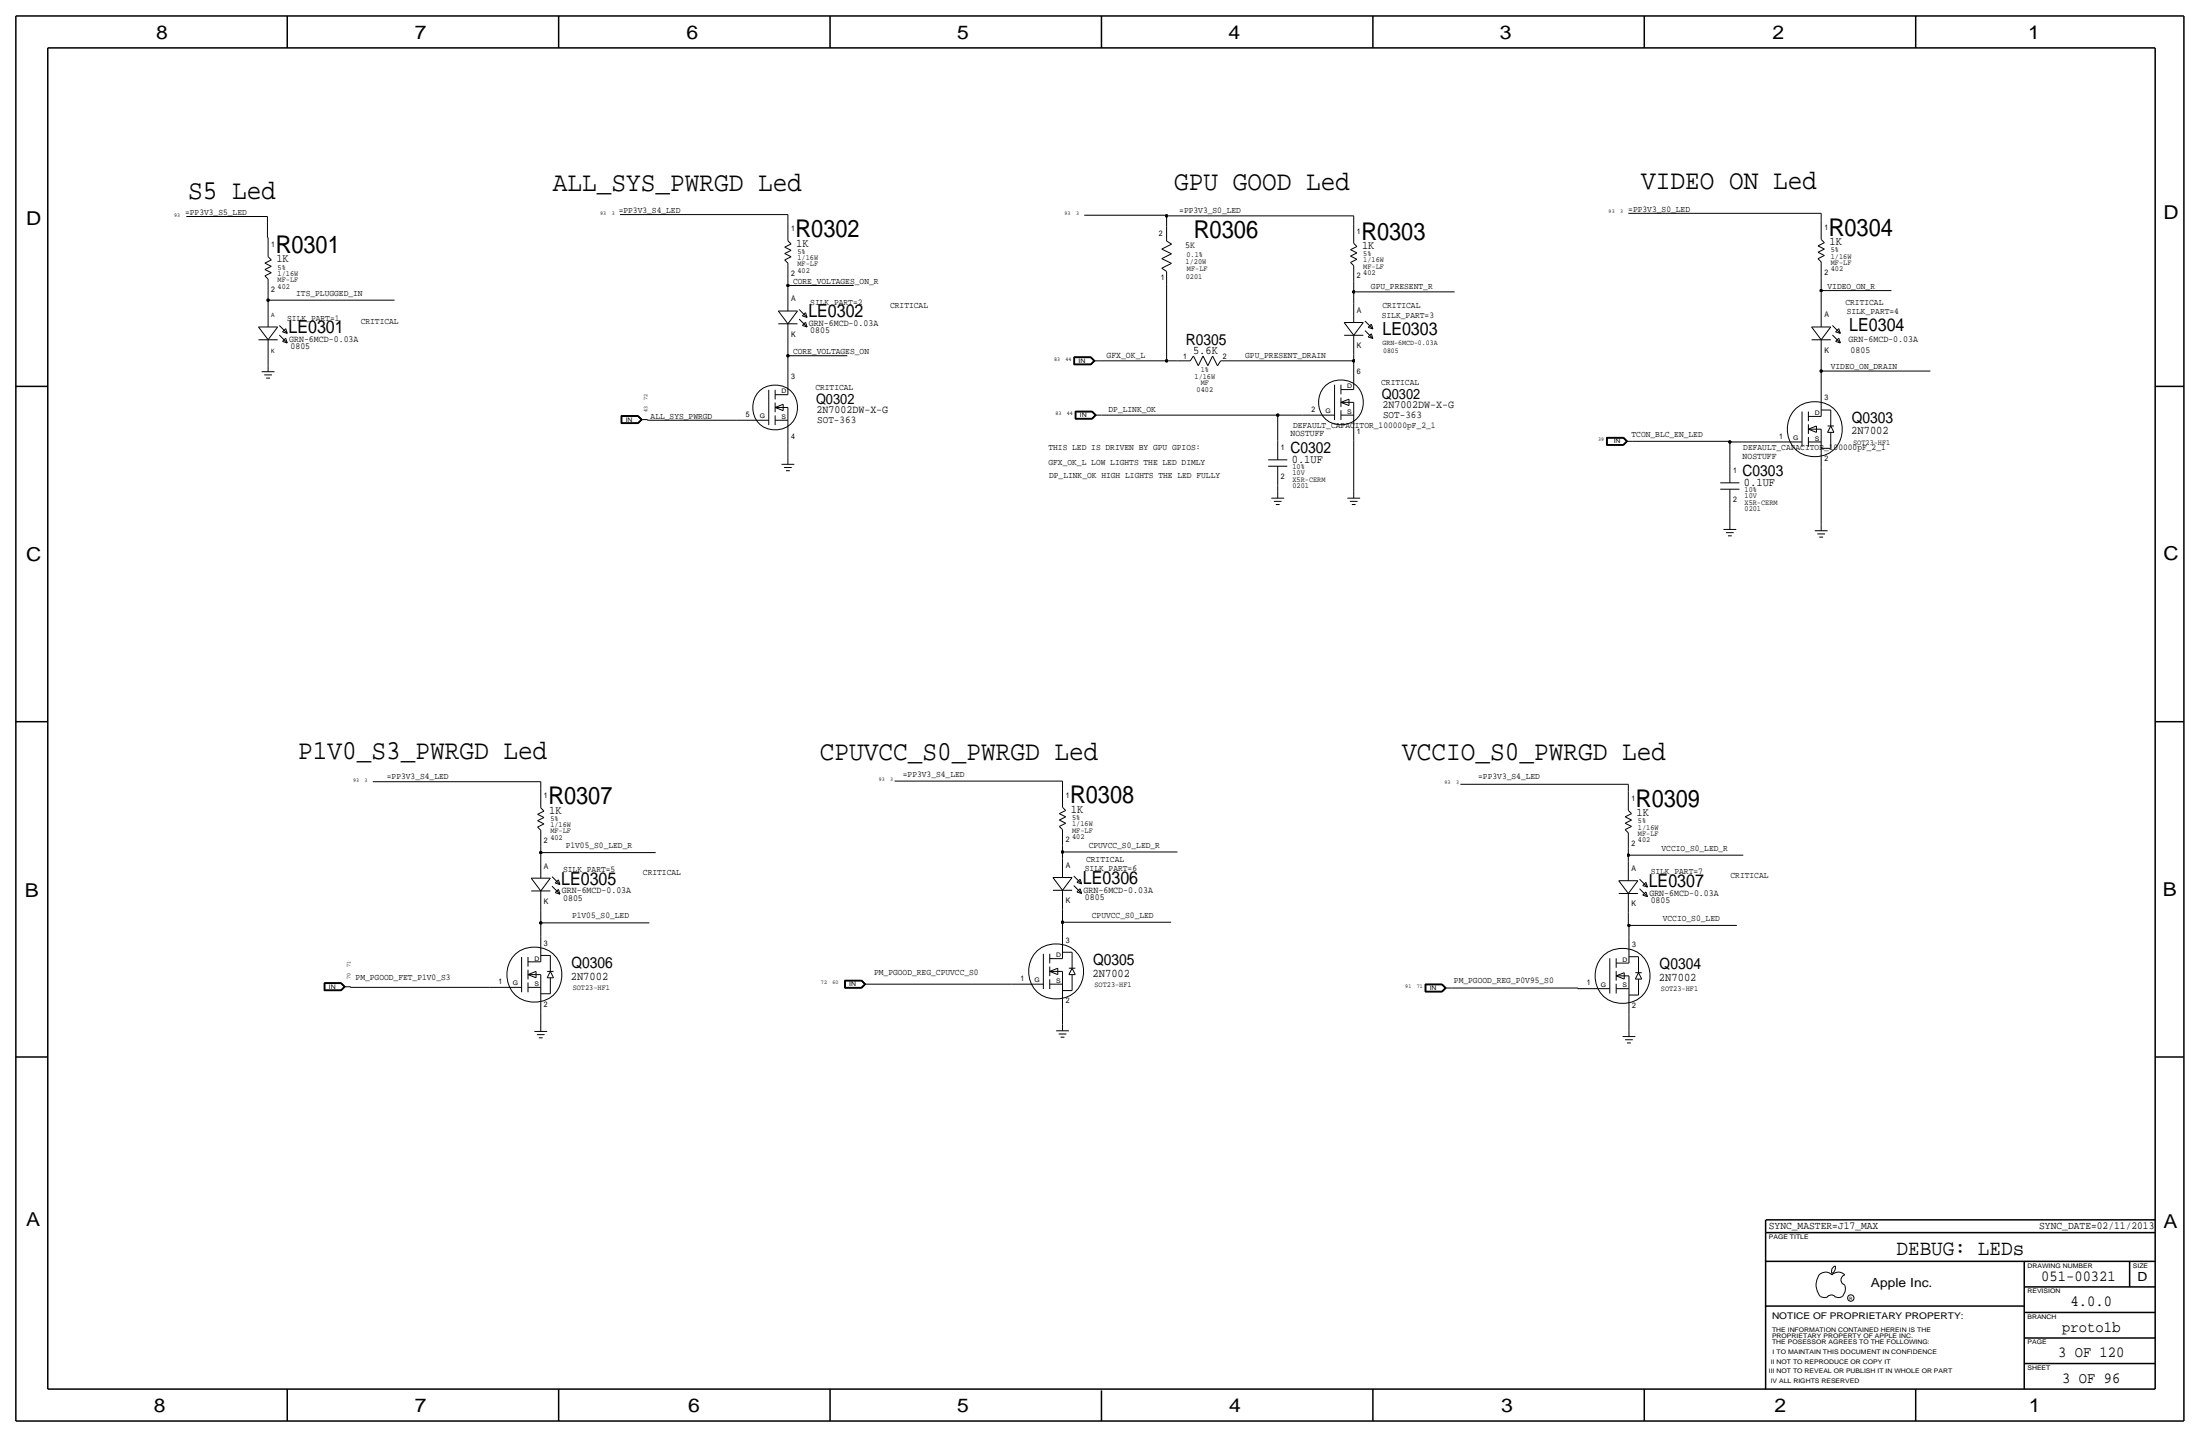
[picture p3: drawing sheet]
<svg xmlns="http://www.w3.org/2000/svg" width="875mm" height="572mm" viewBox="0 0 875 572" stroke-linecap="round" stroke-linejoin="round" font-family="sans-serif">
<g fill="none" stroke="#000" stroke-width=".4">
<path d="M74.1 86.1h32.3zM106.4 94.5h.2zM106.4 86.1v8.4zM106.6 94.5v7.6zM246.6 85.3h66.8zM312.1 98.3l2.6-1.3zM312.1 98.3l2.6 1.3zM313.4 95.8l1.3 1.2zM313.4 85.3v2.8zM313.4 88.1v7.7zM431.2 85.6h32.8zM462.1 99.1l3.8 1.8z"/>
<path d="M462.1 99.1l3.8-2zM464 85.9h74.4zM464 85.6v.3zM464 85.9v4.3zM464 90.2v5.7zM464 95.9l2 1.2zM537.2 99.3l2.5-1.3zM537.2 99.3l2.5 1.3zM538.4 96.8l1.3 1.2zM538.4 85.9v3.3zM538.4 89.2v7.6zM647.6 84.8h76.8z"/>
<path d="M723.1 97.8l2.5-1.3zM723.1 97.8l2.5 1.3zM724.4 84.8v2.8zM724.4 87.6v7.7zM724.4 95.2l1.2 1.3zM105.4 104.6l2.5-1.2zM105.4 109.7l2.5-1.2zM105.4 107.2l2.5-1.3zM105.4 109.7l1.2 1.3zM105.4 107.2l2.5 1.3zM105.4 104.6l2.5 1.3zM106.6 102.1l1.3 1.3z"/>
<path d="M106.6 119.4h50.3zM106.6 117.3v2.1zM106.6 119.4v3zM106.6 111v6.3zM312.1 103.4l2.6-1.3zM312.1 100.8l2.6-1.2zM312.1 103.4l1.3 1.2zM312.1 100.8l2.6 1.3zM313.4 113.5v2.6zM313.4 113.5h26.1zM313.4 111v2.5zM313.4 116.1v7.6z"/>
<path d="M313.4 104.6v6.4zM462.1 102.9l3.8 1.8zM462.1 106.7l3.8-2zM462.1 102.9l3.8-2zM462.1 106.7l1.9 1.3zM464 113v30.5zM464 108v5zM537.2 104.4l2.5-1.3zM537.2 101.9l2.5-1.3zM537.2 104.4l1.2 1.3zM537.2 101.9l2.5 1.2zM538.4 116.1v4.6z"/>
<path d="M538.4 112v4.1zM538.4 105.7v6.3zM538.4 116.1h40.2zM723.1 102.9l2.5-1.3zM723.1 100.3l2.5-1.2zM723.1 102.9l1.3 1.2zM723.1 100.3l2.5 1.3zM724.4 115.6v6.8zM724.4 110.5v5.1zM724.4 104.1v6.4zM724.4 115.6h27.9zM102.8 130l3.8 5.1z"/>
<path d="M102.8 130h7.6zM102.8 135.1h7.6zM106.6 122.4v7.6zM106.6 135.1v7.6zM110.4 130l-3.8 5.1zM111.1 129.4l3.1 3.2zM111.1 133.2l3.1 3.2zM112.4 132l1.8 .6zM112.4 135.8l1.8 .6zM113.6 130.7l.6 1.9zM113.6 130.7l-1.2 1.3zM113.6 134.5l.6 1.9z"/>
<path d="M113.6 134.5l-1.2 1.3zM309.6 123.7l3.8 5.1zM309.6 123.7h7.6zM309.6 128.8h7.6zM313.4 136.4v5.1zM313.4 128.8v7.6zM317.2 123.7l-3.8 5.1zM317.9 123.1l3.1 3.1zM317.9 126.9l3.1 3.1zM319.1 125.6l1.9 .6zM319.1 129.4l1.9 .6zM320.4 124.4l.6 1.8z"/>
<path d="M320.4 124.4l-1.3 1.2zM320.4 128.2l.6 1.8zM320.4 128.2l-1.3 1.2zM534.6 128.3l3.8 5zM534.6 128.3h7.6zM534.6 133.4h7.6zM538.4 120.7v7.6zM538.4 133.3v7.7zM542.2 128.3l-3.8 5zM542.9 127.7l3.1 3.1zM542.9 131.5l3.1 3.1zM544.2 130.2l1.8 .6z"/>
<path d="M544.2 134l1.8 .6zM545.4 128.9l.6 1.9zM545.4 128.9l-1.2 1.3zM545.4 132.7l.6 1.9zM545.4 132.7l-1.2 1.3zM720.5 130l3.9 5.1zM720.5 130h7.7zM720.5 135.1h7.7zM724.4 122.4v7.6zM724.4 135.1v7.6zM728.2 130l-3.8 5.1zM728.8 129.4l3.2 3.2z"/>
<path d="M728.8 133.2l3.2 3.2zM730.1 135.8l1.3-1.3zM730.1 132l1.9 .6zM730.1 135.8l1.9 .6zM731.4 130.7l.6 1.9zM731.4 130.7l-1.3 1.3zM731.4 134.5l.6 1.9zM104.1 147.8h5.1zM105.1 149.1h3.1zM105.9 150.4h1.5zM106.6 142.7v2.6zM106.6 145.3v2.5z"/>
<path d="M305.8 155v14.1zM308.3 155v3.9zM308.3 157h5.1zM313.4 141.5v5.3zM313.4 146.8v10.2zM313.4 141.5h23.6zM427.1 141.9v3.2zM427.1 145.1h6.8zM427.1 141.9h6.8zM427.2 142v3zM427.2 145h6.7zM427.2 142h6.7z"/>
<path d="M427.3 142.1v2.8zM427.3 144.9h6.5zM427.3 142.1h6.5zM427.4 142.2h6.4zM427.4 142.2v2.6zM427.4 144.8h6.4zM433.8 142.2l1.3 1.3zM433.8 144.8l1.3-1.3zM433.8 142.1l1.4 1.4zM433.8 144.9l1.4-1.4zM433.9 142l1.5 1.5zM433.9 145l1.5-1.5z"/>
<path d="M433.9 141.9l1.6 1.6zM433.9 145.1l1.6-1.6zM435.1 143.5h2.5zM437.6 143.5h26.4zM464 143.5h4.3zM468.3 143.5h5.1zM474.7 141.6l1.9 3.8zM474.7 141.6l-1.3 1.9zM478.5 141.6l-1.9 3.8zM478.5 141.6l1.9 3.8zM482.3 141.6l-1.9 3.8zM482.3 141.6l1.9 3.8z"/>
<path d="M485.5 143.5h5.7zM485.5 143.5l-1.3 2zM491.2 143.5h47.2zM530.8 153v14zM533.3 158.1v3.8zM533.3 153v3.8zM533.3 154.9h5.1zM536.5 158.8v2.5zM538.4 141v2.5zM538.4 143.5v1.3zM538.4 144.8v10.1zM724.4 147.6h43.4z"/>
<path d="M724.4 142.7v4.9zM724.4 147.6v7.8zM724.4 155.4v10.2zM247 165.3v3.2zM247 168.5h6.8zM247 165.3h6.8zM247.1 165.4v3zM247.1 168.4h6.7zM247.1 165.4h6.7zM247.2 165.5v2.7zM247.2 168.2h6.5zM247.2 165.5h6.5z"/>
<path d="M247.3 165.6h6.4zM247.3 165.6v2.5zM247.3 168.1h6.4zM253.7 168.1l1.3-1.2zM253.7 165.6l1.3 1.3zM253.7 168.2l1.4-1.3zM253.7 165.5l1.4 1.4zM253.8 165.4l1.5 1.5zM253.8 168.4l1.5-1.5zM253.8 165.3l1.6 1.6zM253.8 168.5l1.6-1.6zM255 166.9h2.5z"/>
<path d="M257.5 167.1h35.6zM257.5 166.9v.2zM293.1 167.1h12.7zM308.3 167.1h5.1zM308.3 162.1l3.2 1.2zM308.3 162.1l3.2-1.3zM308.3 160.1v3.8zM308.3 165.2v3.9zM308.3 162.1h5.1zM311.5 160.8v2.5zM313.4 177.3v4.8zM313.4 162.1v15.2z"/>
<path d="M427.6 163.5v3.2zM427.6 166.7h6.8zM427.6 163.5h6.8zM427.7 163.6v3zM427.7 166.6h6.7zM427.7 163.6h6.7zM427.8 163.7v2.8zM427.8 166.5h6.5zM427.8 163.7h6.5zM427.9 163.8h6.4zM427.9 163.8v2.6zM427.9 166.4h6.4z"/>
<path d="M434.3 163.8l1.3 1.3zM434.3 166.4l1.3-1.3zM434.3 166.5l1.4-1.4zM434.3 163.7l1.4 1.4zM434.4 166.6l1.5-1.5zM434.4 163.6l1.5 1.5zM434.4 163.5l1.6 1.6zM434.4 166.7l1.6-1.6zM435.6 165.1h2.5zM438.1 165.1h70.1zM508.2 165.1h9.9zM508.2 165.1v10.2z"/>
<path d="M508.2 175.3v7.6zM518.1 165.1h12.7zM533.3 165.1h5.1zM533.3 160l3.2 1.3zM533.3 160l3.2-1.3zM533.3 163.2v3.8zM533.3 160h5.1zM538.4 175.3v20.3zM538.4 160v15.3zM639 173.9h6.8zM639 173.9v3.2zM639 177.1h6.8z"/>
<path d="M639.1 174v3zM639.1 177h6.6zM639.1 174h6.6zM639.2 174.1v2.8zM639.2 176.9h6.5zM639.2 174.1h6.5zM639.3 174.2h6.3zM639.3 174.2v2.6zM639.3 176.8h6.3zM645.6 176.8l1.3-1.3zM645.6 174.2l1.3 1.3zM645.7 176.9l1.3-1.4z"/>
<path d="M645.7 174.1l1.3 1.4zM645.7 177l1.5-1.5zM645.7 174l1.5 1.5zM645.8 173.9l1.5 1.6zM646.9 175.5h2.5zM647.3 175.5l-1.5 1.6zM649.4 175.5h38.6zM688 175.8h16zM688 175.8v8.6zM688 175.5v.3zM704 175.8h12.7zM716.7 163.7v14z"/>
<path d="M719.3 165.6h5.1zM719.3 170.7h5.1zM719.3 175.8h5.1zM719.3 168.8v3.8zM719.3 163.7v3.8zM719.3 170.7l3.2 1.3zM719.3 170.7l3.2-1.3zM719.3 173.8v3.9zM722.5 169.4v2.6zM724.4 170.7v15.2zM724.4 163.1h3.8zM724.4 178.3h3.8z"/>
<path d="M726.9 172h2.5zM726.9 169.4h2.5zM728.2 163.1v6.3zM728.2 169.4l-1.3 2.6zM728.2 172v6.3zM728.2 169.4l1.2 2.6zM310.8 184.7h5.1zM311.9 185.9h3zM312.6 187.2h1.5zM313.4 182.1v2.6zM504.4 185.4h7.6zM504.4 182.9h7.6z"/>
<path d="M505.7 198.1h5zM506.7 199.4h3zM508.2 193v2.6zM508.2 195.6v2.5zM508.2 185.4v7.6zM535.9 198.1h5.1zM536.9 199.4h3.1zM538.4 195.6v2.5zM684.2 194.6h7.6zM684.2 192h7.6zM688 184.4v7.6zM688 194.6v7.6z"/>
<path d="M724.4 185.9v22.6zM507.4 200.7h1.6zM537.7 200.7h1.5zM685.5 210.6h5.1zM686.5 211.8h3.1zM687.3 213.1h1.5zM688 202.2v5.8zM688 208v2.6zM721.8 211.1h5.1zM722.8 212.3h3.1zM723.6 213.6h1.5zM724.4 208.5v2.6z"/>
<path d="M148.3 310.9h66.8zM215.1 310.9v2.8zM215.1 313.7v7.6zM355.8 310.6h66.8zM422.6 310.6v2.8zM422.6 313.4v7.7zM580.8 311.9h66.8zM647.6 311.9v2.8zM647.6 314.7v7.6zM213.8 328.9l1.3 1.3zM213.8 326.4l2.6 1.3zM213.8 323.9l2.6 1.2z"/>
<path d="M213.8 323.9l2.6-1.3zM213.8 328.9l2.6-1.2zM213.8 326.4l2.6-1.3zM215.1 339.1h45.7zM215.1 336.6v2.5zM215.1 339.1v2.5zM215.1 330.2v6.4zM215.1 321.3l1.3 1.3zM421.3 323.6l2.6-1.3zM421.3 328.7l2.6-1.3zM421.3 326.1l2.6-1.2zM421.3 328.7l1.3 1.2z"/>
<path d="M421.3 326.1l2.6 1.3zM421.3 323.6l2.6 1.3zM422.6 321.1l1.3 1.2zM422.6 338.8v2.6zM422.6 338.8h45.7zM422.6 336.3v2.5zM422.6 329.9v6.4zM646.4 329.9l1.2 1.3zM646.4 327.4l2.5 1.3zM646.4 324.9l2.5 1.2zM646.4 324.9l2.5-1.3zM646.4 329.9l2.5-1.2z"/>
<path d="M646.4 327.4l2.5-1.3zM647.6 337.6v2.5zM647.6 331.2v6.4zM647.6 322.3l1.3 1.3zM211.3 349.2l3.8 5.1zM211.3 349.2h7.6zM211.3 354.3h7.6zM215.1 341.6v7.7zM215.1 354.3v7.7zM218.9 349.2l-3.8 5.1zM219.6 348.6l3.1 3.2zM219.6 352.5l3.1 3.1z"/>
<path d="M220.8 351.2l1.9 .6zM220.8 355l1.9 .6zM222.1 349.9l.6 1.9zM222.1 349.9l-1.3 1.3zM222.1 353.7l.6 1.9zM222.1 353.7l-1.3 1.3zM418.8 349l3.8 5.1zM418.8 349h7.6zM418.8 354.1h7.6zM422.6 341.4v7.6zM422.6 354.1v7.6zM426.4 349l-3.8 5.1z"/>
<path d="M427.1 348.4l3.1 3.1zM427.1 352.2l3.1 3.1zM428.3 350.9l1.9 .6zM428.3 354.7l1.9 .6zM429.6 349.7l.6 1.8zM429.6 349.7l-1.3 1.2zM429.6 353.5l.6 1.8zM429.6 353.5l-1.3 1.2zM643.8 350.3l3.8 5zM643.8 350.3h7.7zM643.8 355.3h7.7zM647.6 340.1h45.8z"/>
<path d="M647.6 340.1v2.5zM647.6 342.6v7.7zM647.6 355.3v7.7zM651.5 350.3l-3.9 5zM652.1 349.7l3.2 3.1zM652.1 353.5l3.2 3.1zM653.4 356l1.3-1.3zM653.4 352.2l1.9 .6zM653.4 356l1.9 .6zM654.7 350.9l.6 1.9zM654.7 350.9l-1.3 1.3zM654.7 354.7l.6 1.9z"/>
<path d="M215.1 362v5zM215.1 367v5.4zM215.1 372.4v10.1zM215.1 380h3.8zM215.1 367h43.2zM218.9 380v6.3zM415 379.3v14zM417.5 379.3v3.8zM422.6 366.8v4.3zM422.6 361.7v5.1zM422.6 371.1v10.2zM422.6 378.7h3.8z"/>
<path d="M422.6 366.8h43.2zM426.4 378.7v6.4zM647.6 368h.3zM647.6 363v5zM647.9 368h42.9zM647.9 368v4.9zM647.9 372.9v10.1zM128.9 390.9v3.1zM128.9 394h6.8zM128.9 390.9h6.8zM129 391h6.7zM129 391v2.9z"/>
<path d="M129 393.9h6.7zM129.1 391.1v2.7zM129.1 393.8h6.5zM129.1 391.1h6.5zM129.2 391.2h6.4zM129.2 391.2v2.5zM129.2 393.7h6.4zM135.6 393.7l1.3-1.3zM135.6 391.2l1.3 1.2zM135.6 393.8l1.4-1.4zM135.6 391.1l1.4 1.3zM135.7 391l1.5 1.4z"/>
<path d="M135.7 393.9l1.5-1.5zM135.7 390.9l1.6 1.5zM135.7 394l1.6-1.6zM136.9 392.4h2.5zM139.4 392.7h55.4zM139.4 392.4v.3zM194.8 392.7h12.7zM207.5 380.6v14zM210 382.5h5.1zM210 387.6h5.1zM210 392.7h5.1zM210 385.7v3.8z"/>
<path d="M210 380.6v3.8zM210 387.6l3.2 1.3zM210 387.6l3.2-1.3zM210 390.8v3.8zM213.2 386.3v2.6zM215.1 395.2h3.8zM215.1 387.6v15.2zM217.6 388.9h2.6zM217.6 386.3h2.6zM218.9 386.3l-1.3 2.6zM218.9 388.9v6.3zM218.9 386.3l1.3 2.6z"/>
<path d="M335.9 389.8v3.2zM335.9 393h6.8zM335.9 389.8h6.8zM336 389.9v3zM336 392.9h6.7zM336 389.9h6.7zM336.1 390v2.8zM336.1 392.8h6.5zM336.1 390h6.5zM336.2 390.1h6.4zM336.2 390.1v2.6zM336.2 392.7h6.4z"/>
<path d="M342.6 392.7l1.3-1.3zM342.6 390.1l1.3 1.3zM342.6 392.8l1.4-1.4zM342.6 390l1.4 1.4zM342.7 389.9l1.5 1.5zM342.7 392.9l1.5-1.5zM342.7 389.8l1.6 1.6zM342.7 393l1.6-1.6zM343.9 391.4h2.5zM346.4 391.4h55.9zM402.3 391.4h12.7zM417.5 391.4h5.1z"/>
<path d="M417.5 384.4v3.8zM417.5 386.3l3.2 1.3zM417.5 386.3l3.2-1.2zM417.5 389.5v3.8zM417.5 381.3h5.1zM417.5 386.3h5.1zM420.7 385.1v2.5zM422.6 394h3.8zM422.6 386.3v15.3zM425.1 387.6h2.6zM425.1 385.1h2.6zM426.4 385.1l-1.3 2.5z"/>
<path d="M426.4 387.6v6.4zM426.4 385.1l1.3 2.5zM566.8 391.4v3.1zM566.8 394.5h6.8zM566.8 391.4h6.8zM566.9 391.5v2.9zM566.9 394.4h6.7zM566.9 391.5h6.7zM567 391.6v2.7zM567 394.3h6.5zM567 391.6h6.5zM567.1 391.7h6.4z"/>
<path d="M567.1 391.7v2.5zM567.1 394.2h6.4zM573.5 391.7l1.3 1.2zM573.5 394.2l1.3-1.3zM573.5 391.6l1.4 1.3zM573.5 394.3l1.4-1.4zM573.6 391.5l1.5 1.4zM573.6 394.4l1.5-1.5zM573.6 391.4l1.6 1.5zM573.6 394.5l1.6-1.6zM574.8 392.9h2.5zM577.3 392.9h50.3z"/>
<path d="M627.6 392.9v.3zM627.6 393.2h12.7zM640.3 381.1v14zM642.8 393.2h5.1zM642.8 386.2v3.8zM642.8 381.1v3.8zM642.8 388.1l3.2 1.3zM642.8 388.1l3.2-1.3zM642.8 391.3v3.8zM642.8 383h5.1zM642.8 388.1h5.1zM646 386.8v2.6z"/>
<path d="M647.9 395.7h3.8zM647.9 388.1v15.3zM647.9 380.5h3.8zM650.4 389.4h2.6zM650.4 386.8h2.6zM651.7 386.8l1.3 2.6zM651.7 380.5v6.3zM651.7 386.8l-1.3 2.6zM651.7 389.4v6.3zM212.5 410.2h5.1zM213.6 411.5h3zM214.3 412.8h1.5z"/>
<path d="M215.1 402.8v4.9zM215.1 407.7v2.5zM420.1 410h5zM421.1 411.2h3zM421.8 412.5h1.6zM422.6 401.6v5.8zM422.6 407.4v2.6zM645.4 412.2h5zM646.4 413.5h3zM647.1 414.8h1.6zM647.9 403.4v6.3zM647.9 409.7v2.5z"/>
<path d="M724.1 515.6l.5 .2a2.67 2.67 0 0 0 2.5-.2M726.8 515.7a2.09 2.09 0 0 1 3.1 0M728.9 504.2l1-.7a2.8 2.8 0 0 1-1.3 3l-.1-1.4zM729.7 515.6l.4 .2a2.67 2.67 0 0 0 2.6-.2M732.7 515.7a4.7 4.7 0 0 0 1.1-4.7 2.08 2.08 0 0 1-1.6-2 2.08 2.08 0 0 1 1.6-2 3.4 3.4 0 0 0-5.1 0 3.6 3.6 0 0 0-3.9-.8 3.6 3.6 0 0 0-2.3 3.3 7.1 7.1 0 0 0 1.6 6.2"/>
<circle cx="308.3" cy="162.1" r="9"/>
<circle cx="533.3" cy="160.1" r="9"/>
<circle cx="721.8" cy="170.8" r="11"/>
<circle cx="212.5" cy="387.7" r="11"/>
<circle cx="420" cy="386.4" r="11"/>
<circle cx="645.3" cy="388.2" r="11"/>
<circle cx="736.1" cy="516.2" r="1.28"/>
</g>
<g fill="none" stroke="#000" stroke-width=".6" stroke-linecap="butt">
<path d="M6.3 6.4v558.7zM6.3 6.4h862.3zM19 19.1h838.2zM19 19.1v533.4zM114.2 6.4v12.7zM222.2 6.4v12.7zM330.1 6.4v12.7zM438.1 6.4v12.7zM546 6.4v12.7zM654 6.4v12.7zM761.9 6.4v12.7zM857.2 19.1v533.4z"/>
<path d="M868.6 6.4v558.7zM6.3 153.7h12.7zM857.2 153.7h11.4zM6.3 287h12.7zM857.2 287h11.4zM6.3 420.4h12.7zM857.2 420.4h11.4zM702.3 490.2h154.9zM702.3 485.1v5.1zM702.3 490.2v62.3zM702.4 485.1h154.8zM702.3 501.6h154.9z"/>
<path d="M702.3 519.4h102.8zM805.1 501.6v50.8zM805.1 511.8h52.1zM847 501.6v10.2zM805.1 522h52.1zM805.1 532.1h52.1zM19 552.5h838.2zM114.2 552.4v12.7zM222.2 552.5v12.7zM330.1 552.5v12.7zM438.1 553v12.1zM546 552.5v12.7z"/>
<path d="M654 552.5v12.7zM761.9 552.5v12.7zM805.1 542.3h52.1zM6.3 565.1h862.3z"/>
</g>
<g fill="#000" stroke="#000" stroke-width=".4">
<circle cx="464" cy="85.9" r=".51"/>
<circle cx="106.6" cy="119.4" r=".51"/>
<circle cx="313.4" cy="113.5" r=".51"/>
<circle cx="538.4" cy="116.1" r=".51"/>
<circle cx="724.4" cy="115.6" r=".51"/>
<circle cx="313.4" cy="141.5" r=".51"/>
<circle cx="464" cy="143.5" r=".51"/>
<circle cx="538.4" cy="143.5" r=".51"/>
<circle cx="724.4" cy="147.6" r=".51"/>
<circle cx="508.2" cy="165.1" r=".51"/>
<circle cx="688" cy="175.8" r=".51"/>
<circle cx="215.1" cy="339.1" r=".51"/>
<circle cx="422.6" cy="338.8" r=".51"/>
<circle cx="647.6" cy="340.1" r=".51"/>
<circle cx="215.1" cy="367" r=".51"/>
<circle cx="422.6" cy="366.8" r=".51"/>
<circle cx="647.9" cy="368.1" r=".51"/>
</g>
<g font-size="10.9">
<text x="219.9" y="75.9">ALL_SYS_PWRGD Led</text>
<text x="467.1" y="75.4">GPU GOOD Led</text>
<text x="652.7" y="75.2">VIDEO ON Led</text>
<text x="74.9" y="79.2">S5 Led</text>
<text x="118.6" y="302">P1V0_S3_PWRGD Led</text>
<text x="326.1" y="302.3">CPUVCC_S0_PWRGD Led</text>
<text x="557.7" y="302.3">VCCIO_S0_PWRGD Led</text>
</g>
<text font-size="9.8" x="474.8" y="94.7">R0306</text>
<g font-size="9.7">
<text x="316.4" y="94.2">R0302</text>
<text x="541.5" y="95.3">R0303</text>
<text x="727.4" y="93.7">R0304</text>
<text x="109.7" y="100.6">R0301</text>
<text x="218.1" y="319.8">R0307</text>
<text x="425.7" y="319.5">R0308</text>
<text x="650.7" y="320.8">R0309</text>
</g>
<text font-size="8.6" x="754.3" y="499.1">DEBUG: LEDs</text>
<g font-size="7.6">
<text x="62.2" y="15.5">8</text>
<text x="165" y="15.5">7</text>
<text x="273" y="15.5">6</text>
<text x="380.7" y="15.5">5</text>
<text x="488.6" y="15.5">4</text>
<text x="596.6" y="15.5">3</text>
<text x="705.1" y="15.5">2</text>
<text x="806.7" y="15.5">1</text>
<text x="10.4" y="89.4">D</text>
<text x="860.5" y="87.1">D</text>
<text x="10.4" y="223.3">C</text>
<text x="860.5" y="222.8">C</text>
<text x="9.8" y="356.6">B</text>
<text x="860.2" y="356.4">B</text>
<text x="10.4" y="487.4">A</text>
<text x="860.5" y="488.2">A</text>
<text x="61.2" y="561.6">8</text>
<text x="165" y="561.6">7</text>
<text x="273.8" y="561.6">6</text>
<text x="380.7" y="561.6">5</text>
<text x="488.9" y="561.6">4</text>
<text x="597.1" y="561.6">3</text>
<text x="705.8" y="561.6">2</text>
<text x="806.9" y="561.6">1</text>
</g>
<g font-size="7.1">
<text x="321.5" y="126.2">LE0302</text>
<text x="735.5" y="131.8">LE0304</text>
<text x="114.8" y="132.6">LE0301</text>
<text x="549.9" y="133.1">LE0303</text>
<text x="223.2" y="351.8">LE0305</text>
<text x="430.7" y="351.5">LE0306</text>
<text x="655.8" y="352.8">LE0307</text>
</g>
<g font-size="6.2">
<text x="471.7" y="137.2">R0305</text>
<text x="736.5" y="168.1">Q0303</text>
<text x="513.3" y="180.3">C0302</text>
<text x="693.1" y="189.5">C0303</text>
<text x="434.8" y="383.8">Q0305</text>
<text x="227.3" y="385.1">Q0306</text>
<text x="660.1" y="385.6">Q0304</text>
<text x="811.9" y="509.3">051-00321</text>
<text x="823.6" y="519.4">4.0.0</text>
<text x="820.3" y="529.6">proto1b</text>
<text x="818.6" y="539.7">3 OF 120</text>
<text x="820.3" y="549.9">3 OF 96</text>
</g>
<g font-size="5.7">
<text x="324.6" y="160.5">Q0302</text>
<text x="549.6" y="158.5">Q0302</text>
</g>
<g font-size="5">
<text x="850.1" y="509.3">D</text>
<text x="744.2" y="511.8">Apple Inc.</text>
</g>
<g font-size="4.7">
<text x="316.7" y="98">1K</text>
<text x="541.7" y="99.1">1K</text>
<text x="727.7" y="97.5">1K</text>
<text x="109.9" y="104.4">1K</text>
<text x="474.5" y="140.7">5.6K</text>
<text x="736.3" y="172.7">2N7002</text>
<text x="513.8" y="184.2">0.1UF</text>
<text x="693.6" y="193.3">0.1UF</text>
<text x="218.4" y="323.6">1K</text>
<text x="425.9" y="323.3">1K</text>
<text x="651" y="324.6">1K</text>
<text x="227" y="389.6">2N7002</text>
<text x="434.5" y="388.4">2N7002</text>
<text x="659.8" y="390.1">2N7002</text>
</g>
<g font-size="4.4">
<text x="324.8" y="164.3">2N7002DW-X-G</text>
<text x="549.9" y="162.3">2N7002DW-X-G</text>
</g>
<g font-size="4.3">
<text x="703.5" y="488.9">SYNC_MASTER=J17_MAX</text>
<text x="811.1" y="488.9">SYNC_DATE=02/11/2013</text>
</g>
<g font-size="4.1">
<text x="550.1" y="166.4">SOT-363</text>
<text x="325.1" y="168.4">SOT-363</text>
</g>
<text font-size="3.8" x="471.4" y="98.6">5K</text>
<g font-size="3.7">
<text x="321.8" y="129.8">GRN-6MCD-0.03A</text>
<text x="115" y="136.1">GRN-6MCD-0.03A</text>
<text x="322.3" y="132.6">0805</text>
<text x="735.3" y="135.9">GRN-6MCD-0.03A</text>
<text x="115.5" y="138.9">0805</text>
<text x="736" y="140.5">0805</text>
<text x="223.5" y="355.3">GRN-6MCD-0.03A</text>
<text x="224" y="358.1">0805</text>
<text x="431" y="355.1">GRN-6MCD-0.03A</text>
<text x="431.5" y="357.9">0805</text>
<text x="656" y="356.4">GRN-6MCD-0.03A</text>
<text x="656.5" y="359.2">0805</text>
<text x="704.8" y="524.5">NOTICE OF PROPRIETARY PROPERTY:</text>
</g>
<g font-size="3.6">
<text x="440.1" y="142.2">GFX_OK_L</text>
<text x="513.3" y="173.5">NOSTUFF</text>
<text x="693.1" y="182.6">NOSTUFF</text>
</g>
<g font-size="3.5">
<text x="73.6" y="85.6">=PP3V3_S5_LED</text>
<text x="246.1" y="84.8">=PP3V3_S4_LED</text>
<text x="469" y="84.6">=PP3V3_S0_LED</text>
<text x="647.6" y="84.3">=PP3V3_S0_LED</text>
<text x="315.4" y="113">CORE_VOLTAGES_ON_R</text>
<text x="117.8" y="117.9">ITS_PLUGGED_IN</text>
<text x="545.3" y="114.8">GPU_PRESENT_R</text>
<text x="726.9" y="115.1">VIDEO_ON_R</text>
<text x="322.3" y="121.2">SILK_PART=2</text>
<text x="354" y="122.4">CRITICAL</text>
<text x="549.9" y="122.7">CRITICAL</text>
<text x="734" y="121.2">CRITICAL</text>
<text x="734.5" y="125">SILK_PART=4</text>
<text x="114.2" y="127.5">SILK_PART=1</text>
<text x="143.5" y="128.8">CRITICAL</text>
<text x="549.6" y="126.5">SILK_PART=3</text>
<text x="315.4" y="141">CORE_VOLTAGES_ON</text>
<text x="495.3" y="142.2">GPU_PRESENT_DRAIN</text>
<text x="728.2" y="146.8">VIDEO_ON_DRAIN</text>
<text x="324.3" y="155.2">CRITICAL</text>
<text x="549.4" y="153.2">CRITICAL</text>
<text x="258.8" y="166.6">ALL_SYS_PWRGD</text>
<text x="440.9" y="163.8">DP_LINK_OK</text>
<text x="514.3" y="170.2">DEFAULT_CAPACITOR_100000pF_2_1</text>
<text x="648.9" y="174">TCON_BLC_EN_LED</text>
<text x="417" y="179.1">THIS LED IS DRIVEN BY GPU GPIOS:</text>
<text x="693.4" y="179.1">DEFAULT_CAPACITOR_100000pF_2_1</text>
<text x="417" y="184.9">GFX_OK_L LOW LIGHTS THE LED DIMLY</text>
<text x="417.3" y="190.2">DP_LINK_OK HIGH LIGHTS THE LED FULLY</text>
<text x="153.9" y="309.6">=PP3V3_S4_LED</text>
<text x="359.1" y="309.1">=PP3V3_S4_LED</text>
<text x="588" y="309.6">=PP3V3_S4_LED</text>
<text x="225" y="337.3">P1V05_S0_LED_R</text>
<text x="433" y="337.1">CPUVCC_S0_LED_R</text>
<text x="660.9" y="338.3">VCCIO_S0_LED_R</text>
<text x="224" y="346.7">SILK_PART=5</text>
<text x="255.7" y="348">CRITICAL</text>
<text x="431.5" y="346.5">SILK_PART=6</text>
<text x="432" y="342.9">CRITICAL</text>
<text x="656.5" y="347.7">SILK_PART=7</text>
<text x="688.3" y="349">CRITICAL</text>
<text x="227.5" y="365">P1V05_S0_LED</text>
<text x="434.3" y="365.3">CPUVCC_S0_LED</text>
<text x="661.4" y="366.3">VCCIO_S0_LED</text>
<text x="141.4" y="389.9">PM_PGOOD_FET_P1V0_S3</text>
<text x="347.7" y="387.9">PM_PGOOD_REG_CPUVCC_S0</text>
<text x="578.3" y="390.9">PM_PGOOD_REG_P0V95_S0</text>
</g>
<g font-size="3.1">
<text x="314.7" y="91.9">1</text>
<text x="461" y="94">2</text>
<text x="539.7" y="93">1</text>
<text x="725.6" y="91.4">1</text>
<text x="107.9" y="98.3">1</text>
<text x="317.2" y="100.8">5%</text>
<text x="542.2" y="101.9">5%</text>
<text x="728.2" y="100.3">5%</text>
<text x="110.4" y="107.2">5%</text>
<text x="317.2" y="103.4">1/16W</text>
<text x="317.2" y="105.9">MF-LF</text>
<text x="471.6" y="105.2">1/20W</text>
<text x="471.9" y="102.1">0.1%</text>
<text x="472.1" y="107.9">MF-LF</text>
<text x="542.2" y="104.4">1/16W</text>
<text x="542.2" y="106.9">MF-LF</text>
<text x="728.2" y="105.4">MF-LF</text>
<text x="728.2" y="108">402</text>
<text x="728.2" y="102.9">1/16W</text>
<text x="110.4" y="112.3">MF-LF</text>
<text x="110.4" y="109.7">1/16W</text>
<text x="314.7" y="109.7">2</text>
<text x="317.2" y="108.5">402</text>
<text x="461.7" y="111.5">1</text>
<text x="471.6" y="111">0201</text>
<text x="539.7" y="110.7">2</text>
<text x="542.2" y="109.5">402</text>
<text x="725.6" y="109.2">2</text>
<text x="107.9" y="116.1">2</text>
<text x="110.4" y="114.8">402</text>
<text x="314.7" y="119.9">A</text>
<text x="539.7" y="124.5">A</text>
<text x="725.6" y="126.2">A</text>
<text x="314.7" y="133.9">K</text>
<text x="470.6" y="142.7">1</text>
<text x="486.4" y="142.7">2</text>
<text x="539.7" y="138.4">K</text>
<text x="725.6" y="140.2">K</text>
<text x="477.6" y="148.1">1%</text>
<text x="539.7" y="148.6">6</text>
<text x="314.7" y="150.6">3</text>
<text x="475.1" y="150.6">1/16W</text>
<text x="475.9" y="155.7">0402</text>
<text x="477.6" y="153.2">MF</text>
<text x="725.6" y="159.3">3</text>
<text x="296.6" y="165.9">5</text>
<text x="521.7" y="163.8">2</text>
<text x="539.7" y="172.7">1</text>
<text x="314.7" y="174.8">4</text>
<text x="509.5" y="179.1">1</text>
<text x="707.6" y="174.5">1</text>
<text x="737.1" y="176.8">SOT23-HF1</text>
<text x="725.6" y="183.4">2</text>
<text x="509.5" y="190.5">2</text>
<text x="514" y="191.5">X5R-CERM</text>
<text x="514" y="186.7">10%</text>
<text x="514" y="189">10V</text>
<text x="689.3" y="188.2">1</text>
<text x="514" y="194.1">0201</text>
<text x="693.9" y="195.8">10%</text>
<text x="689.3" y="199.6">2</text>
<text x="693.9" y="203.2">0201</text>
<text x="693.9" y="200.7">X5R-CERM</text>
<text x="693.9" y="198.1">10V</text>
<text x="216.4" y="317.5">1</text>
<text x="423.9" y="317.2">1</text>
<text x="648.9" y="318.5">1</text>
<text x="218.9" y="328.9">1/16W</text>
<text x="218.9" y="326.4">5%</text>
<text x="426.4" y="328.7">1/16W</text>
<text x="426.4" y="326.1">5%</text>
<text x="651.5" y="329.9">1/16W</text>
<text x="651.5" y="327.4">5%</text>
<text x="216.4" y="335.3">2</text>
<text x="218.9" y="334">402</text>
<text x="218.9" y="331.5">MF-LF</text>
<text x="423.9" y="335">2</text>
<text x="426.4" y="333.8">402</text>
<text x="426.4" y="331.2">MF-LF</text>
<text x="651.5" y="335">402</text>
<text x="651.5" y="332.5">MF-LF</text>
<text x="648.9" y="336.3">2</text>
<text x="216.4" y="345.4">A</text>
<text x="423.9" y="345.2">A</text>
<text x="648.9" y="346.5">A</text>
<text x="216.4" y="359.4">K</text>
<text x="423.9" y="359.2">K</text>
<text x="648.9" y="360.4">K</text>
<text x="216.4" y="376.2">3</text>
<text x="423.9" y="374.9">3</text>
<text x="649.2" y="376.7">3</text>
<text x="198.3" y="391.4">1</text>
<text x="227.8" y="393.7">SOT23-HF1</text>
<text x="405.8" y="390.1">1</text>
<text x="435.3" y="392.4">SOT23-HF1</text>
<text x="631.1" y="391.9">1</text>
<text x="660.6" y="394.2">SOT23-HF1</text>
<text x="216.4" y="400.3">2</text>
<text x="423.9" y="399">2</text>
<text x="649.2" y="400.8">2</text>
</g>
<g font-size="2.9">
<text x="549.9" y="137.2">GRN-6MCD-0.03A</text>
<text x="550.1" y="140.5">0805</text>
</g>
<g font-size="2.5">
<text x="429" y="144.3">IN</text>
<text x="535.9" y="154.4">D</text>
<text x="310.8" y="156.5">D</text>
<text x="248.9" y="167.6">IN</text>
<text x="302.2" y="166.4">G</text>
<text x="310.8" y="166.6">S</text>
<text x="429.5" y="165.9">IN</text>
<text x="527.3" y="164.3">G</text>
<text x="535.9" y="164.6">S</text>
<text x="721.8" y="165.1">D</text>
<text x="641.9" y="176.3">IN</text>
<text x="713.2" y="175">G</text>
<text x="721.8" y="175.3">S</text>
<text x="212.5" y="382">D</text>
<text x="420.1" y="380.7">D</text>
<text x="645.4" y="382.5">D</text>
<text x="130.8" y="393.2">IN</text>
<text x="203.9" y="391.9">G</text>
<text x="212.5" y="392.2">S</text>
<text x="337.8" y="392.2">IN</text>
<text x="411.4" y="390.7">G</text>
<text x="420.1" y="390.9">S</text>
<text x="568.7" y="393.7">IN</text>
<text x="636.7" y="392.4">G</text>
<text x="645.4" y="392.7">S</text>
<text x="703.5" y="492.8">PAGE TITLE</text>
<text x="806.4" y="504.2">DRAWING NUMBER</text>
<text x="848.3" y="504.2">SIZE</text>
<text x="806.4" y="514.4">REVISION</text>
<text x="806.4" y="524.5">BRANCH</text>
<text x="704.8" y="532.1">PROPRIETARY PROPERTY OF APPLE INC.</text>
<text x="704.8" y="529.6">THE INFORMATION CONTAINED HEREIN IS THE</text>
<text x="704.8" y="534.7">THE POSESSOR AGREES TO THE FOLLOWING:</text>
<text x="705.1" y="538.5">I TO MAINTAIN THIS DOCUMENT IN CONFIDENCE</text>
<text x="806.4" y="534.7">PAGE</text>
<text x="704.3" y="542.3">II NOT TO REPRODUCE OR COPY IT</text>
<text x="806.4" y="544.8">SHEET</text>
<text x="703.5" y="546.1">III NOT TO REVEAL OR PUBLISH IT IN WHOLE OR PART</text>
<text x="704.3" y="549.9">IV ALL RIGHTS RESERVED</text>
</g>
<g font-size="2.3">
<text x="69.3" y="86.1">93</text>
<text x="238.8" y="85.3">93</text>
<text x="243.3" y="85.3">3</text>
<text x="423.4" y="85.6">93</text>
<text x="428" y="85.6">3</text>
<text x="639.8" y="84.8">93</text>
<text x="644.4" y="84.8">3</text>
<text x="107.9" y="126.2">A</text>
<text x="107.9" y="140.2">K</text>
<text x="419.3" y="143.5">83</text>
<text x="423.8" y="143.5">44</text>
<text x="257.5" y="159.2" transform="rotate(-90 257.5 159.2)">72</text>
<text x="257.5" y="163.8" transform="rotate(-90 257.5 163.8)">43</text>
<text x="419.8" y="165.1">83</text>
<text x="424.3" y="165.1">44</text>
<text x="635.7" y="175.5">39</text>
<text x="140.5" y="310.9">93</text>
<text x="145" y="310.9">3</text>
<text x="349.5" y="310.6">93</text>
<text x="354.1" y="310.6">3</text>
<text x="574.5" y="311.9">93</text>
<text x="579.1" y="311.9">3</text>
<text x="139.4" y="389.3" transform="rotate(-90 139.4 389.3)">70</text>
<text x="139.4" y="384.8" transform="rotate(-90 139.4 384.8)">71</text>
<text x="326.5" y="391.4">72</text>
<text x="331.1" y="391.4">60</text>
<text x="559" y="392.9">91</text>
<text x="563.5" y="392.9">71</text>
</g>
<text font-size="1.8" x="735.5" y="516.9">R</text>
</svg>
